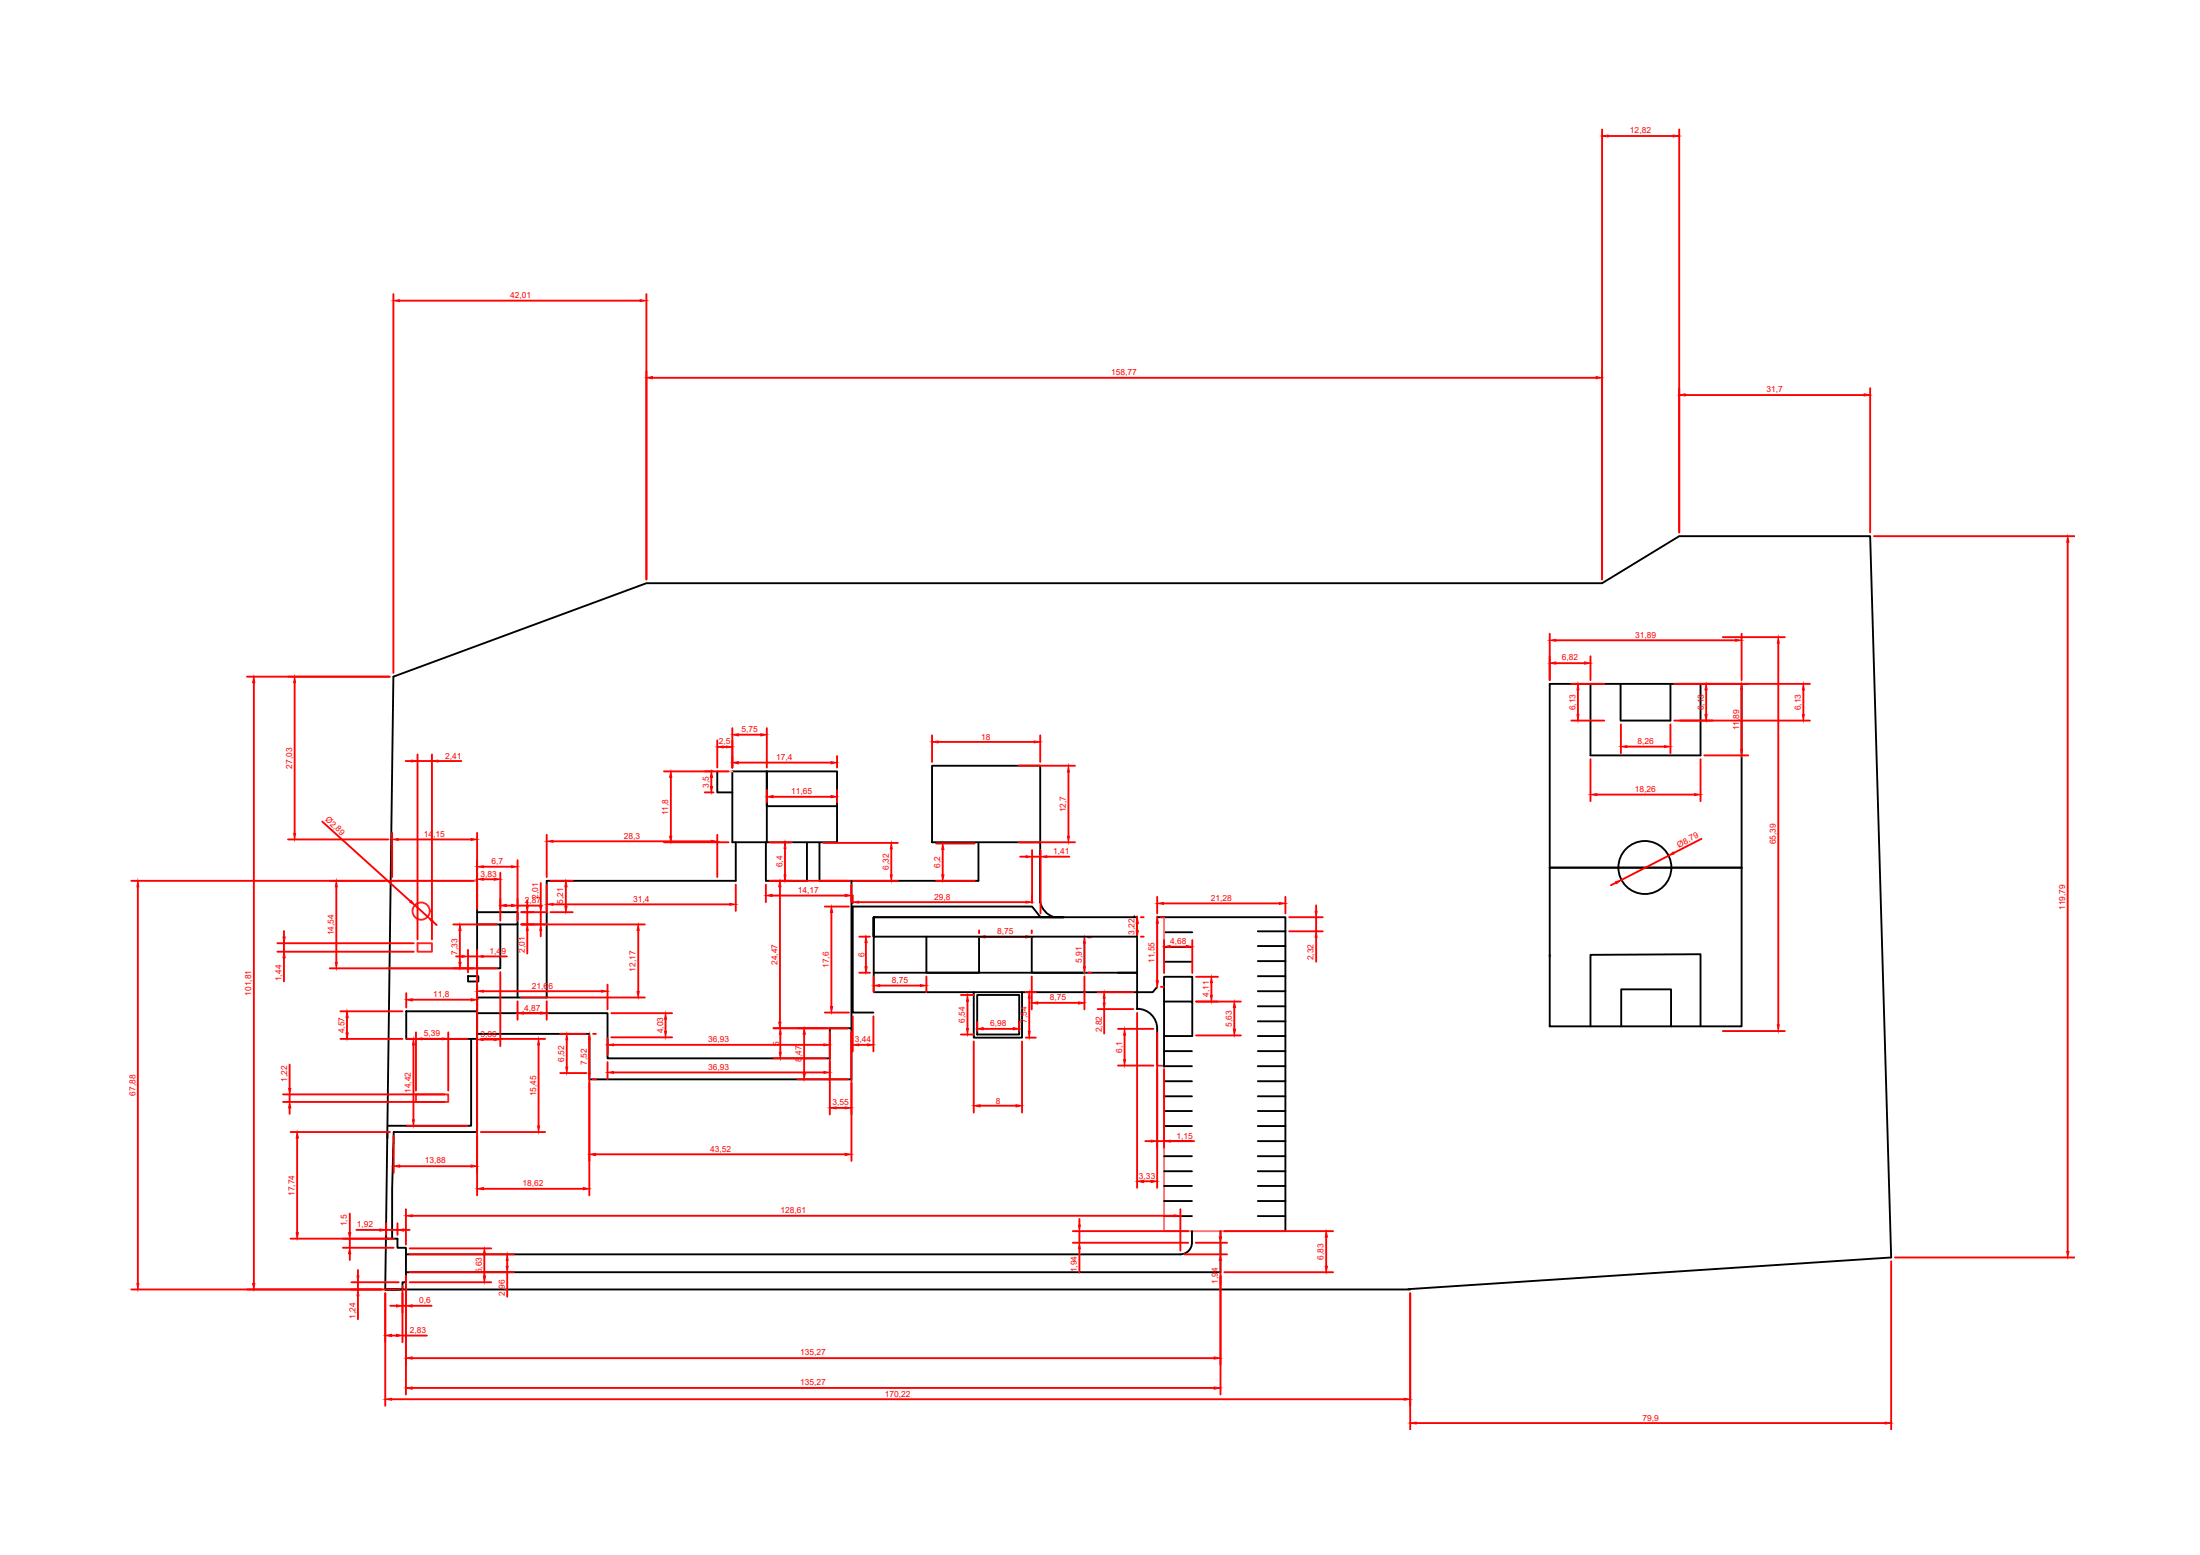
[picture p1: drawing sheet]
<svg xmlns="http://www.w3.org/2000/svg" width="297mm" height="210mm" viewBox="0 0 297 210" stroke-linecap="round" stroke-linejoin="round" font-family="sans-serif">
<!-- layer: 0 -->
<g fill="none" stroke="#000" stroke-width=".25">
<path d="M209.2 92.3h25.9v46.2h-25.9zM214.7 92.3v9.7h14.9v-9.7M218.8 92.3v5M225.5 92.3v5h-6.7M64.4 118.9v11.8h3.1v-5.9h-3.1M96.8 104.1v2.9h2.1M98.9 104.1h14.1v9.6h-14.1zM99.3 113.7v5.2h-25.5v15.7h-9.4v1.9v-1.9M103.4 113.7v5.2h5.6v-5.1M110.6 113.8v5.1h21.5v-5M113 108.8h-9.5v-4.7v9.6M115 118.9v19.9"/>
<path d="M125.8 103.4h14.6v10.3h-14.6zM140.4 113.7v8.1M235.1 117.1h-25.9h26M52.4 130.7h.2M54.8 136.5h9.6v3.7h-9.6zM63.2 131.8h1.4v.7h-1.4zM64.4 136.8h17.6v6.1h30v-4.1h3v6.9h-35.4M64.4 123.1h5.5v1.7h-2.4M64.4 139.6h15.2M69.9 124.8v9.8M118 123.8h35.5v10.1h-15.5v6.2h-6.5v-6.2h-13.5zM118 131.3h35.5"/>
<path d="M125.1 126.4v4.9h7.1v-4.8M131.5 133.9h6.5M131.9 134.3h5.7v5.3h-5.7zM139.3 126.5v4.8h7.1M140.4 121.7a2.65 2.65 0 0 0 1.9 2.1M142 123.8h1.6M153.1 123.8h.1M153.5 126.4h-35.5v-2.6v2.6v-2.6h25.6h-3.1l-1.2-1.4h-24.2v14.3h2.8M153.6 136.2a2.69 2.69 0 0 1 2.6 2.7v4.9M156.2 133.2l-.6 .7h-2.1l.1 2.3M156.2 123.8h17.4v42.4M157.2 135.2h3.8v4.7"/>
<path d="M157.2 135.2v-3.3h3.8v3.3M157.2 135.2v4.7M157.2 129.8h3.8M157.2 127.8h3.8M157.2 125.8h3.8M160.9 139.9h-3.7v2M169.8 139.9h3.8M169.8 137.9h3.8M169.8 135.8h3.8M169.8 133.8h3.8M169.8 131.8h3.8M169.8 129.7h3.8"/>
<path d="M169.8 127.7h3.8M169.8 125.7h3.8M209.2 128.9v.2M209.2 138.5h.1M218.9 138.5v-5h6.7v5M229.6 138.5v-9.7l-14.9 .1v9.6M52.3 152.8v.9M63.6 140.2v11.8h-11.2M64.4 152.8h-11.2l-.3 7.7v6.7M157.2 158.1h3.7M157.2 156.1h3.7M157.2 154h3.7"/>
<path d="M157.2 152h3.7M157.2 150h3.7M157.2 148h3.7M157.2 146h3.7M160.9 141.9h-3.7v2h3.7M169.8 158.1h3.8M169.8 156.1h3.8M169.8 154h3.8M169.8 152h3.8M169.8 150h3.8M169.8 148h3.8M169.8 146h3.8"/>
<path d="M169.8 143.9h3.8M169.8 141.9h3.8M52 174.1h138.4M52.1 167.2h1.6v1.2h1.1v4.7h-.5v1h-2.3M54.8 171.7h110M157.2 164.2h3.7M157.2 162.1h3.7M157.2 160.1h3.7M160.9 166.2v1.6M160.9 167.7a1.59 1.59 0 0 1-1.6 1.6h-104.5M169.8 164.2h3.8M169.8 162.1h3.8"/>
<path d="M169.8 160.1h3.8M190.1 174l65.2-4.3-2.8-97.3h-25.8l-10.4 6.3h-129l-34.2 12.6-1.1 82.8"/>
<circle cx="222.1" cy="117.1" r="3.6"/>
</g>
<path d="M96.8 104.1h2.1" fill="none" stroke="#f7abae" stroke-width=".25"/>
<path d="M64.4 136.8v2.8M79.6 139.6v6.1" fill="none" stroke="#00f" stroke-width=".25"/>
<path d="M156.2 143.8l1 .1" fill="none" stroke="#cd6928" stroke-width=".25"/>
<path d="M156.2 123.8v9.4M157.2 123.9v5.9M157.2 143.9v22.3h16.4" fill="none" stroke="#f27172" stroke-width=".25"/>
<path d="M64.4 134.6v18.2M164.8 166.2v5.5" fill="none" stroke="#58ba48" stroke-width=".25"/>
<path d="M132.2 126.5h7.1M146.4 126.5v4.8" fill="none" stroke="#7aafdf" stroke-width=".25"/>
<path d="M52.9 118.9h11.5M52.6 130.7h11.8" fill="none" stroke="#f8991e" stroke-width=".25"/>
<g fill="none" stroke="#ed1f24" stroke-width=".25">
<path d="M56.4 127.3h1.9v1.2h-1.9zM56.2 147.7h4.3v1h-4.3z"/>
<circle cx="56.9" cy="123" r="1.16"/>
</g>
<g fill="none" stroke="#f00" stroke-width=".25">
<path d="M216.3 17.5v60.7M217.1 18.4h8.8M226.7 17.5v54.4M53.1 39.7v51.1M87.3 39.7v38.5M53.9 40.6h32.5M88.1 51h127.4M227.5 53.3h24.2M252.5 52.4v19.5M253 72.4h27.1M279.2 73.2v95.7M33.3 91.3h19.3"/>
<path d="M34.3 92.1v81.2M39.8 92.1v20.4M96.8 99.9v3.7M98.9 98.3v5.3M99.7 99.2h3M103.5 98.3v5.3M125.8 99.3v3.6M140.4 99.3v3.6M209.2 85.5v6.3M210 86.4h24.3M210 89.5h3.9M212.2 92.3h4.4"/>
<path d="M212.2 97.3h4.4M213 93.1v3.4M214.7 88.6v3.2M218.8 97.8v3.9M225.5 97.8v3.9M226 92.3h18.4M226 97.3h18.4M230.4 93.1v3.4M232.6 86h8.4M235.1 85.5v6.3M235.1 93.1v8.1M240.1 86.8v51.5"/>
<path d="M243.5 93.1v3.4M17.7 118.9h46.2M18.6 119.7v53.6M38.9 113.3h13.5M43.5 110.9l11.9 10.8M45.4 119.7v10.2M52.9 112.4v6M53.7 113.3h9.9M54.8 102.7h.8M56.4 101.8v25M56.4 102.7h1.9M58.3 101.8v25"/>
<path d="M59.1 102.7h3.2M64.4 112.4v10.2M65.3 117h3.8M65.3 118.7h1.4M67.5 117.8v6.5M69.9 116.1v8.2M73 119.2v3.1M73.8 112.7v5.7M73.8 119.4v3.6M74.3 118.9h3M74.7 113.6h21.3M76.4 119.7v2.6"/>
<path d="M89.6 113.7h8.8M89.6 104.1h8.8M90.6 104.9v8M95.2 107h1.1M96 104.9v1.3M96.8 112.7v5.7M97.6 100.8h.5M99.3 119.4v3.6M99.7 102.9h12.5M103.4 119.4v2.4M103.5 106.7v1.6M103.9 113.7h3"/>
<path d="M103.9 118.9h17.3M104.4 107.6h7.8M105.3 119.7v18.3M106 114.5v3.6M111.2 113.8h10M113 102.1v1.5M113 106.7v1.6M115 119.4v2.4M120.3 114.6v3.5M126.4 118.9h5.2M126.4 113.9h5.2M126.6 100.1h13"/>
<path d="M127.3 114.7v3.4M137.5 103.4h7.6M137.5 113.7h7.6M137.7 115.6h.8M139.3 114.8v7.1M139.3 115.6h1.2M140.5 114.8v8.5M141.3 115.6h3.1M144.3 104.2v8.7M214.7 102.5v5.6M215.6 107.3h13.2M218.2 119.2l-.7 .3"/>
<path d="M219.7 100.8h5M225.3 115.5l-6.4 3.3M229.6 102.5v5.6M229.7 113.2l-3.7 1.9M230.1 102h5.9M37.5 127.3h18.4M37.5 128.5h18.4M38.3 125.7v.8M38.3 127.3v1.2M38.3 129.3v3.2M44.5 130.7h22.5M46 136.5h8.3"/>
<path d="M46.8 137.4v2M54.8 134.1v1.9M55.7 134.9h7.9M56 122.2l1.8 1.6M56.2 139.3v7.9M58.4 124.3l.6 .6M60.5 139.3v7.9M61.2 124.8h5.8M61.6 129.1h.8M62.1 125.6v4.3M63.2 128.2v3.1M63.2 129.1h1.2"/>
<path d="M64.4 128.2v33.2M65.2 129.1h3.2M65.3 133.8h15.9M67.5 131.2v10M68.4 122.2h.7M69.9 135.2v2.5M69.9 122.2h3.3M70.4 134.6h16.7M70.4 124.8h16.7M70.4 123.1h3.5M70.7 136.8h2.3M71.2 121.5v.8"/>
<path d="M71.2 123.1v1.7M71.2 125.6v3.1M73 123.1v1.7M73 125.6v.8M73.8 135.2v2.5M74.3 123.1h3M74.7 122.1h23.8M75.6 139.6h3.5M80.1 139.6h.4M82 132.9v3.4M82.5 136.8h8.2M86.2 125.6v8.2"/>
<path d="M89.9 137.6v1.6M104.3 120.9h9.8M104.4 138.8h10.1M105.4 139.6v2.5M108.6 139.6v5.3M111.4 136.7h3.2M111.4 122.4h3.2M112 139.3v11.1M112.3 123.2v12.7M115 139.3v17.4M115.1 120.9v1M115.1 137.2v4.7"/>
<path d="M115.9 121.8h22.6M116 131.3h1.5M116 126.4h1.5M116.9 127.2v3.3M117.9 137.2v4.7M118 131.8v2.1M118.8 133h5.5M125.1 131.8v2.1M129.7 134.3h1.7M129.7 139.6h1.7M130.6 135.2v3.6M131.9 138v1.1"/>
<path d="M132.2 125.6v.4M132.7 138.9h4.1M133 126.5h5.5M137.6 138v1.1M138.5 133.9h1.4M139 134.7v4.5M139.3 125.6v.4M139.3 131.8v4.5M140.1 135.4h5.5M146.4 127.3v3.2M146.4 131.8v4.5M146.9 131.3h.4"/>
<path d="M146.9 126.5h.4M148.2 133.9h4.8M148.2 136.2h4.8M149.1 134.7v.7M149.1 136.2v3.3M150.9 138.9h4.8M151.8 139.7v3.3M153.5 124.7v.9M153.5 136.7v23.6M154 123.8h.4M154 126.4h.4M156.2 121.1v2.2"/>
<path d="M156.2 124.6v7.8M156.2 139.4v20.9M156.7 123.8h.4M156.7 133.2h.4M157.1 121.9h15.6M157.2 126.9v4.4M158 127.8h2.2M161 126.9v4.4M161.5 131.9h3M161.5 135.2h6M161.5 139.8h6M163.6 132.7v1.7"/>
<path d="M166.7 136v2.9M173.6 121.1v2.2M174.1 123.8h4.5M174.1 125.7h4.5M177.7 122.2v.8M177.7 123.8v1.9M177.7 126.5v3.3M232.6 139.2h8.4M38.2 148.7h21.8M38.2 147.7h21.8M39.1 143.7v3.2M39.1 147.7v1"/>
<path d="M39.1 149.5v.9M39.2 152.8h13.4M40.1 153.6v12.8M46 140.2h8.3M53.2 153.3v5M54 157.4h9.6M54.9 140.2h8.2M54.9 152h8.2M55.8 141v10.2M64.9 152.8h8.7M64.9 140.2h8.7M65.2 140.3h1.5"/>
<path d="M72.7 141v11M75.6 144.9h3.6M76.5 140.4v3.6M79.6 140.1v21.3M80.1 145.7h.4M80.4 155.8h33.7M82 140.2v2.2M82 143.4v2.3M82.5 140h8.2M82.8 141h28.4M82.8 144.8h28.4M104.5 142.9h7"/>
<path d="M107.7 145.7h6.8M112.9 149.5h1.2M115.9 141h1.2M131.5 140.6v9.6M132.3 149.3h4.9M138 140.6v9.6M138.5 140.1h1.4M150.9 143.8h4.8M154.4 159.5h1M154.6 154h.8M156.2 154h1M157.2 144.4v10.5"/>
<path d="M158 154h3.2M17.7 174.1h36.1M39.2 167.2h14M46.3 168.4h6.9M47.2 163.8v2.6M47.2 167.2v1.2M47.2 169.2v.9M47.4 173.1h6.4M48.1 166h3.2M48.3 171.4v.8M48.3 173.1v1M48.3 174.9v3.2"/>
<path d="M52 174.6v15.2M52.1 165.1v1.6M52.1 166h1.6M52.7 176.3h.8M53.7 165.1v1.6M54.3 173.6v7.6M54.3 176.3h.5M54.5 166h.8M54.8 163.2v4.8M54.8 172.2v16M55.3 171.7h14.1M55.3 168.5h11"/>
<path d="M55.3 173.1h11M55.3 169.3h14.1M55.7 176.3h2.6M55.7 164.1h102.8M65.3 160.5h13.5M65.4 169.3v2.9M68.5 170.1v.8M68.5 171.7v3.3M144.9 166.2h15.5M144.9 167.8h15.5M145.7 164.5v.9M145.7 166.2v1.6"/>
<path d="M145.7 168.6v3.2M159.4 163.2v5.6M159.9 169.3h5.8M161.4 167.8h4.3M164.8 166.1v.8M164.8 167.8v1.5M164.8 170.1v18.1M165.3 171.7h14.7M165.3 166.2h14.7M179.1 167v3.9M190.4 174.6v18.4M255.3 170.3v22.7"/>
<path d="M255.8 169.7h24.3M52.9 188.9h136.7M52.9 180.3h.6M54.3 180.3h3.3M55.7 183.3h108.2M55.7 187.4h108.2M191.2 192.1h63.3"/>
</g>
<g fill="#f00" stroke="#f00" stroke-width=".14">
<path d="M115.1 121.8l.8-.1v.2z"/>
<path d="M138.5 121.7l.8 .1-.8 .1z"/>
<path d="M146.3 130.5h.2l-.1 .8z"/>
<path d="M146.4 126.5l.1 .8h-.2z"/>
<path d="M138.5 115.5l.8 .1-.8 .2z"/>
<path d="M140.5 115.6l.8-.1v.3z"/>
<path d="M209.2 86.4l.8-.1v.3z"/>
<path d="M234.3 86.3l.8 .1-.8 .2z"/>
<path d="M240.1 86l.1 .8h-.2z"/>
<path d="M240 138.3h.2l-.1 .9z"/>
<path d="M214.7 107.3l.9-.2v.3z"/>
<path d="M228.8 107.1l.8 .2-.8 .1z"/>
<path d="M235 101.2h.3l-.2 .8z"/>
<path d="M235.1 92.3l.2 .8h-.3z"/>
<path d="M213.9 89.4l.8 .1-.8 .1z"/>
<path d="M209.2 89.5l.8-.1v.2z"/>
<path d="M230.2 96.5h.3l-.1 .8z"/>
<path d="M230.4 92.3l.1 .8h-.3z"/>
<path d="M243.4 96.5h.2l-.1 .8z"/>
<path d="M243.5 92.3l.1 .8h-.2z"/>
<path d="M218.8 100.8l.9-.1v.2z"/>
<path d="M224.7 100.7l.8 .1-.8 .1z"/>
<path d="M213 92.3l.2 .8h-.3z"/>
<path d="M212.9 96.5h.3l-.2 .8z"/>
<path d="M125.8 100.1l.8-.1v.3z"/>
<path d="M139.6 100l.8 .1-.8 .2z"/>
<path d="M144.3 103.4l.1 .8h-.3z"/>
<path d="M144.1 112.9h.3l-.1 .8z"/>
<path d="M98.9 102.9l.8-.1v.3z"/>
<path d="M112.2 102.8l.8 .1-.8 .2z"/>
<path d="M90.6 104.1l.1 .8h-.3z"/>
<path d="M90.4 112.9h.3l-.1 .8z"/>
<path d="M95.9 106.2h.3l-.2 .8z"/>
<path d="M96 104.1l.2 .8h-.3z"/>
<path d="M98.1 100.7l.8 .1-.8 .2z"/>
<path d="M96.8 100.8l.8-.1v.3z"/>
<path d="M98.9 99.2l.8-.2v.3z"/>
<path d="M102.7 99l.8 .2-.8 .1z"/>
<path d="M103.5 107.6l.9-.2v.3z"/>
<path d="M112.2 107.4l.8 .2-.8 .1z"/>
<path d="M132.2 126.5l.8-.2v.3z"/>
<path d="M138.5 126.3l.8 .2-.8 .1z"/>
<path d="M139.3 135.4l.8-.2v.3z"/>
<path d="M145.6 135.2l.8 .2-.8 .1z"/>
<path d="M73.8 113.6l.9-.2v.3z"/>
<path d="M96 113.4l.8 .2-.8 .1z"/>
<path d="M106 113.7l.1 .8h-.2z"/>
<path d="M105.9 118.1h.2l-.1 .8z"/>
<path d="M120.2 118.1h.3l-.2 .8z"/>
<path d="M120.3 113.8l.2 .8h-.3z"/>
<path d="M73.8 122.1l.9-.2v.3z"/>
<path d="M98.5 121.9l.8 .2-.8 .1z"/>
<path d="M105.3 118.9l.1 .8h-.3z"/>
<path d="M105.1 138h.3l-.1 .8z"/>
<path d="M112.1 135.9h.3l-.1 .8z"/>
<path d="M112.3 122.4l.1 .8h-.3z"/>
<path d="M115.1 141l.8-.1v.3z"/>
<path d="M117.1 140.9l.8 .1-.8 .2z"/>
<path d="M112 149.5l.9-.1v.3z"/>
<path d="M114.1 149.4l.9 .1-.9 .2z"/>
<path d="M108.6 138.8l.1 .8h-.3z"/>
<path d="M108.4 144.9h.3l-.1 .8z"/>
<path d="M82 141l.8-.1v.3z"/>
<path d="M111.2 140.9l.8 .1-.8 .2z"/>
<path d="M79.6 155.8l.8-.1v.3z"/>
<path d="M114.1 155.7l.9 .1-.9 .2z"/>
<path d="M79.4 144.9h.3l-.1 .8z"/>
<path d="M79.6 139.6l.1 .8h-.3z"/>
<path d="M89.7 139.2h.3l-.1 .8z"/>
<path d="M89.9 136.8l.1 .8h-.3z"/>
<path d="M64.4 133.8l.9-.1v.2z"/>
<path d="M81.2 133.7l.8 .1-.8 .1z"/>
<path d="M139 133.9l.1 .8h-.3z"/>
<path d="M138.8 139.2h.3l-.1 .9z"/>
<path d="M131.5 149.3l.8-.2v.3z"/>
<path d="M137.2 149.1l.8 .2-.8 .1z"/>
<path d="M131.9 138.9l.8-.2v.3z"/>
<path d="M136.8 138.7l.8 .2-.8 .1z"/>
<path d="M130.6 134.3l.2 .9h-.3z"/>
<path d="M130.5 138.8h.3l-.2 .8z"/>
<path d="M156.2 121.9l.9-.1v.3z"/>
<path d="M172.7 121.8l.9 .1-.9 .2z"/>
<path d="M156.2 123.8l.2 .8h-.3z"/>
<path d="M156.1 132.4h.3l-.2 .8z"/>
<path d="M163.6 131.9l.1 .8h-.3z"/>
<path d="M163.4 134.4h.3l-.1 .8z"/>
<path d="M166.7 135.2l.1 .8h-.3z"/>
<path d="M166.5 138.9h.3l-.1 .9z"/>
<path d="M157.2 127.8l.8-.2v.3z"/>
<path d="M160.2 127.6l.8 .2-.8 .1z"/>
<path d="M177.6 123h.2l-.1 .8z"/>
<path d="M177.7 125.7l.1 .8h-.2z"/>
<path d="M151.7 143h.3l-.2 .8z"/>
<path d="M151.8 138.9l.2 .8h-.3z"/>
<path d="M149.1 133.9l.1 .8h-.2z"/>
<path d="M149 135.4h.2l-.1 .8z"/>
<path d="M155.4 153.9l.8 .1-.8 .2z"/>
<path d="M157.2 154l.8-.1v.3z"/>
<path d="M153.5 159.5l.9-.2v.3z"/>
<path d="M155.4 159.3l.8 .2-.8 .1z"/>
<path d="M178.9 170.9h.3l-.1 .8z"/>
<path d="M179.1 166.2l.1 .8h-.3z"/>
<path d="M52 188.9l.9-.1v.2z"/>
<path d="M189.6 188.8l.8 .1-.8 .1z"/>
<path d="M190.4 192.1l.8-.1v.2z"/>
<path d="M254.5 192l.8 .1-.8 .1z"/>
<path d="M65.4 168.5l.2 .8h-.3z"/>
<path d="M65.3 172.2h.3l-.2 .9z"/>
<path d="M53.7 166l.8-.1v.3z"/>
<path d="M51.3 165.9l.8 .1-.8 .2z"/>
<path d="M53.5 176.1l.8 .2-.8 .1z"/>
<path d="M54.8 176.3l.9-.2v.3z"/>
<path d="M48.2 172.2h.3l-.2 .9z"/>
<path d="M48.3 174.1l.2 .8h-.3z"/>
<path d="M40.1 152.8l.2 .8h-.3z"/>
<path d="M40 166.4h.3l-.2 .8z"/>
<path d="M64.4 160.5l.9-.2v.3z"/>
<path d="M78.8 160.3l.8 .2-.8 .1z"/>
<path d="M72.7 140.2l.1 .8h-.2z"/>
<path d="M72.6 152h.2l-.1 .8z"/>
<path d="M55.8 140.2l.2 .8h-.3z"/>
<path d="M55.7 151.2h.3l-.2 .8z"/>
<path d="M63.6 134.8l.8 .1-.8 .2z"/>
<path d="M54.8 134.9l.9-.1v.3z"/>
<path d="M53.2 157.4l.8-.1v.3z"/>
<path d="M63.6 157.3l.8 .1-.8 .2z"/>
<path d="M46.8 136.5l.2 .9h-.3z"/>
<path d="M46.7 139.4h.3l-.2 .8z"/>
<path d="M45.4 118.9l.1 .8h-.2z"/>
<path d="M45.3 129.9h.2l-.1 .8z"/>
<path d="M52.9 113.3l.8-.1v.2z"/>
<path d="M63.6 113.2l.8 .1-.8 .1z"/>
<path d="M64.4 117l.9-.1v.2z"/>
<path d="M69.1 116.9l.8 .1-.8 .1z"/>
<path d="M64.4 140.3l.8-.1v.2z"/>
<path d="M66.7 140.2l.8 .1-.8 .1z"/>
<path d="M86 133.8h.3l-.1 .8z"/>
<path d="M86.2 124.8l.1 .8h-.3z"/>
<path d="M62 129.9h.3l-.2 .8z"/>
<path d="M62.1 124.8l.2 .8h-.3z"/>
<path d="M67.5 122.2l.9-.1v.3z"/>
<path d="M69.1 122.1l.8 .1-.8 .2z"/>
<path d="M73 124.8l.1 .8h-.2z"/>
<path d="M72.9 122.3h.2l-.1 .8z"/>
<path d="M64.4 118.7l.9-.1v.2z"/>
<path d="M66.7 118.6l.8 .1-.8 .1z"/>
<path d="M226.7 53.3l.8-.1v.3z"/>
<path d="M251.7 53.2l.8 .1-.8 .2z"/>
<path d="M279 168.9h.3l-.1 .8z"/>
<path d="M279.2 72.4l.1 .8h-.3z"/>
<path d="M87.3 51l.8-.2v.3z"/>
<path d="M215.5 50.8l.8 .2-.8 .1z"/>
<path d="M216.3 18.4l.8-.2v.3z"/>
<path d="M225.9 18.2l.8 .2-.8 .1z"/>
<path d="M53.1 40.6l.8-.1v.2z"/>
<path d="M86.4 40.5l.9 .1-.9 .1z"/>
<path d="M145.6 165.4h.3l-.2 .8z"/>
<path d="M145.7 167.8l.2 .8h-.3z"/>
<path d="M54.8 183.3l.9-.1v.3z"/>
<path d="M163.9 183.2l.9 .1-.9 .2z"/>
<path d="M158.5 164l.9 .1-.9 .1z"/>
<path d="M54.8 164.1l.9-.1v.2z"/>
<path d="M164.6 166.9h.3l-.1 .9z"/>
<path d="M164.8 169.3l.1 .8h-.3z"/>
<path d="M34.3 91.3l.1 .8h-.3z"/>
<path d="M34.1 173.3h.3l-.1 .8z"/>
<path d="M57.8 123.8l.6 .4-.1 .2z"/>
<path d="M55.3 121.8l.2-.2 .5 .6z"/>
<path d="M218.1 119l.8-.2-.6 .5z"/>
<path d="M225.3 115.5l.6-.5 .1 .3z"/>
<path d="M59.7 140.1l.8 .1-.8 .2z"/>
<path d="M56.2 140.2l.8-.1v.3z"/>
<path d="M39.1 148.7l.2 .8h-.3z"/>
<path d="M39 146.9h.3l-.2 .8z"/>
<path d="M38.2 126.5h.3l-.2 .8z"/>
<path d="M38.3 128.5l.2 .8h-.3z"/>
<path d="M55.6 102.6l.8 .1-.8 .2z"/>
<path d="M58.3 102.7l.8-.1v.3z"/>
<path d="M62.4 129l.8 .1-.8 .1z"/>
<path d="M64.4 129.1l.8-.1v.2z"/>
<path d="M153.5 123.8l.2 .9h-.3z"/>
<path d="M153.4 125.6h.3l-.2 .8z"/>
<path d="M116.9 126.4l.2 .8h-.3z"/>
<path d="M116.8 130.5h.3l-.2 .8z"/>
<path d="M47.2 168.4l.2 .8h-.3z"/>
<path d="M47.1 166.4h.3l-.2 .8z"/>
<path d="M124.3 132.9l.8 .1-.8 .2z"/>
<path d="M118 133l.8-.1v.3z"/>
<path d="M68.5 169.3l.1 .8h-.2z"/>
<path d="M68.4 170.9h.2l-.1 .8z"/>
<path d="M127.2 118.1h.3l-.2 .8z"/>
<path d="M127.3 113.9l.2 .8h-.3z"/>
<path d="M39.8 91.3l.1 .8h-.2z"/>
<path d="M39.7 112.5h.2l-.1 .8z"/>
<path d="M18.5 173.3h.2l-.1 .8z"/>
<path d="M18.6 118.9l.1 .8h-.2z"/>
<path d="M52 180.3l.9-.2v.3z"/>
<path d="M53.5 180.1l.8 .2-.8 .1z"/>
<path d="M54.8 187.4l.9-.2v.3z"/>
<path d="M163.9 187.2l.9 .2-.9 .1z"/>
<path d="M76.5 139.6l.2 .8h-.3z"/>
<path d="M76.4 144h.3l-.2 .9z"/>
<path d="M82 144.8l.8-.2v.3z"/>
<path d="M111.2 144.6l.8 .2-.8 .1z"/>
<path d="M105.2 142.1h.3l-.1 .8z"/>
<path d="M105.4 138.8l.1 .8h-.3z"/>
<path d="M103.4 120.9l.9-.2v.3z"/>
<path d="M114.1 120.7l.9 .2-.9 .1z"/>
<path d="M69.9 136.8l.8-.2v.3z"/>
<path d="M73 136.6l.8 .2-.8 .1z"/>
<path d="M76.4 118.9l.2 .8h-.3z"/>
<path d="M76.3 122.3h.3l-.2 .8z"/>
<path d="M71.1 122.3h.2l-.1 .8z"/>
<path d="M71.2 124.8l.1 .8h-.2z"/>
</g>
<g font-size="1.1" fill="#f00">
<text x="220.1" y="18">12,82</text>
<text x="68.9" y="40.2">42,01</text>
<text x="150" y="50.6">158,77</text>
<text x="238.5" y="52.9">31,7</text>
<text x="210.9" y="89.1">6,82</text>
<text x="220.8" y="86.1">31,89</text>
<text x="212.7" y="95.9" transform="rotate(-90 212.7 95.9)">6,13</text>
<text x="230" y="95.9" transform="rotate(-90 230 95.9)">6,13</text>
<text x="243.1" y="95.9" transform="rotate(-90 243.1 95.9)">6,13</text>
<text x="97.1" y="100.5">2,5</text>
<text x="100.1" y="98.8">5,75</text>
<text x="132.5" y="99.9">18</text>
<text x="221.1" y="100.4">8,26</text>
<text x="234.8" y="98.6" transform="rotate(-90 234.8 98.6)">11,89</text>
<text x="39.4" y="103.7" transform="rotate(-90 39.4 103.7)">27,03</text>
<text x="60.1" y="102.4">2,41</text>
<text x="95.7" y="106.3" transform="rotate(-90 95.7 106.3)">3,5</text>
<text x="104.8" y="102.6">17,4</text>
<text x="106.8" y="107.2">11,65</text>
<text x="220.7" y="106.9">18,26</text>
<text x="43.8" y="110.7" transform="rotate(42 43.8 110.7)">Ø2,89</text>
<text x="57.2" y="113">14,15</text>
<text x="84.2" y="113.2">28,3</text>
<text x="90.2" y="110.1" transform="rotate(-90 90.2 110.1)">11,8</text>
<text x="143.9" y="109.7" transform="rotate(-90 143.9 109.7)">12,7</text>
<text x="239.8" y="114" transform="rotate(-90 239.8 114)">65,39</text>
<text x="64.9" y="118.3">3,83</text>
<text x="66.4" y="116.7">6,7</text>
<text x="105.6" y="117.1" transform="rotate(-90 105.6 117.1)">6,4</text>
<text x="120" y="117.4" transform="rotate(-90 120 117.4)">6,32</text>
<text x="126.9" y="117.2" transform="rotate(-90 126.9 117.2)">6,2</text>
<text x="142.2" y="115.3">1,41</text>
<text x="226.7" y="114.4" transform="rotate(-28 226.7 114.4)">Ø8,79</text>
<text x="70.9" y="121.9">2,87</text>
<text x="72.7" y="121.4" transform="rotate(-90 72.7 121.4)">2,01</text>
<text x="76.1" y="122" transform="rotate(-90 76.1 122)">5,21</text>
<text x="85.5" y="121.7">31,4</text>
<text x="107.7" y="120.6">14,17</text>
<text x="126.1" y="121.4">29,8</text>
<text x="163.5" y="121.6">21,28</text>
<text x="278.8" y="122.8" transform="rotate(-90 278.8 122.8)">119,79</text>
<text x="45.1" y="126.3" transform="rotate(-90 45.1 126.3)">14,54</text>
<text x="61.8" y="128.8" transform="rotate(-90 61.8 128.8)">7,33</text>
<text x="66.1" y="128.8">1,49</text>
<text x="70.9" y="128.6" transform="rotate(-90 70.9 128.6)">2,01</text>
<text x="85.8" y="131.2" transform="rotate(-90 85.8 131.2)">12,17</text>
<text x="105" y="130.2" transform="rotate(-90 105 130.2)">24,47</text>
<text x="111.9" y="130.7" transform="rotate(-90 111.9 130.7)">17,6</text>
<text x="116.7" y="129.2" transform="rotate(-90 116.7 129.2)">6</text>
<text x="134.6" y="126.1">8,75</text>
<text x="146.1" y="129.9" transform="rotate(-90 146.1 129.9)">5,91</text>
<text x="153.2" y="126.2" transform="rotate(-90 153.2 126.2)">3,22</text>
<text x="155.9" y="130" transform="rotate(-90 155.9 130)">11,55</text>
<text x="158" y="127.5">4,68</text>
<text x="177.4" y="129.7" transform="rotate(-90 177.4 129.7)">2,32</text>
<text x="33.9" y="134.4" transform="rotate(-90 33.9 134.4)">101,81</text>
<text x="38" y="132.4" transform="rotate(-90 38 132.4)">1,44</text>
<text x="58.5" y="134.6">11,8</text>
<text x="70.8" y="136.4">4,87</text>
<text x="71.8" y="133.5">21,66</text>
<text x="120.4" y="132.7">8,75</text>
<text x="141.8" y="135">8,75</text>
<text x="163.2" y="134.5" transform="rotate(-90 163.2 134.5)">4,11</text>
<text x="46.5" y="139.5" transform="rotate(-90 46.5 139.5)">4,57</text>
<text x="57.2" y="139.9">5,39</text>
<text x="64.9" y="140">3,86</text>
<text x="76.2" y="143.3" transform="rotate(-90 76.2 143.3)">6,52</text>
<text x="79.2" y="143.7" transform="rotate(-90 79.2 143.7)">7,52</text>
<text x="89.5" y="139.5" transform="rotate(-90 89.5 139.5)">4,03</text>
<text x="95.6" y="140.7">36,93</text>
<text x="105.2" y="141.2" transform="rotate(-90 105.2 141.2)">5</text>
<text x="108.2" y="143.3" transform="rotate(-90 108.2 143.3)">8,47</text>
<text x="115.4" y="140.7">3,44</text>
<text x="130.3" y="138.1" transform="rotate(-90 130.3 138.1)">6,54</text>
<text x="133.7" y="138.5">6,98</text>
<text x="138.6" y="138.1" transform="rotate(-90 138.6 138.1)">7,54</text>
<text x="148.7" y="139.3" transform="rotate(-90 148.7 139.3)">2,82</text>
<text x="151.5" y="142.1" transform="rotate(-90 151.5 142.1)">6,1</text>
<text x="166.3" y="138.6" transform="rotate(-90 166.3 138.6)">5,63</text>
<text x="18.3" y="147.9" transform="rotate(-90 18.3 147.9)">67,88</text>
<text x="38.8" y="146" transform="rotate(-90 38.8 146)">1,22</text>
<text x="55.5" y="147.6" transform="rotate(-90 55.5 147.6)">14,42</text>
<text x="72.4" y="148" transform="rotate(-90 72.4 148)">15,45</text>
<text x="95.6" y="144.4">36,93</text>
<text x="112.4" y="149.2">3,55</text>
<text x="134.4" y="149.1">8</text>
<text x="95.9" y="155.5">43,52</text>
<text x="158.9" y="153.7">1,15</text>
<text x="39.8" y="161.4" transform="rotate(-90 39.8 161.4)">17,74</text>
<text x="57.3" y="157">13,88</text>
<text x="70.6" y="160.1">18,62</text>
<text x="153.8" y="159.1">3,33</text>
<text x="46.8" y="165.6" transform="rotate(-90 46.8 165.6)">1,5</text>
<text x="48.2" y="165.7">1,92</text>
<text x="105.4" y="163.8">128,61</text>
<text x="65.1" y="171.9" transform="rotate(-90 65.1 171.9)">5,63</text>
<text x="145.4" y="171.7" transform="rotate(-90 145.4 171.7)">1,94</text>
<text x="164.4" y="173.3" transform="rotate(-90 164.4 173.3)">1,94</text>
<text x="178.7" y="170" transform="rotate(-90 178.7 170)">6,83</text>
<text x="48" y="178" transform="rotate(-90 48 178)">1,24</text>
<text x="55.3" y="179.9">2,83</text>
<text x="56.6" y="175.9">0,6</text>
<text x="68.1" y="174.9" transform="rotate(-90 68.1 174.9)">2,96</text>
<text x="108" y="183">135,27</text>
<text x="108" y="187">135,27</text>
<text x="119.5" y="188.5">170,22</text>
<text x="221.8" y="191.8">79,9</text>
</g>
</svg>
